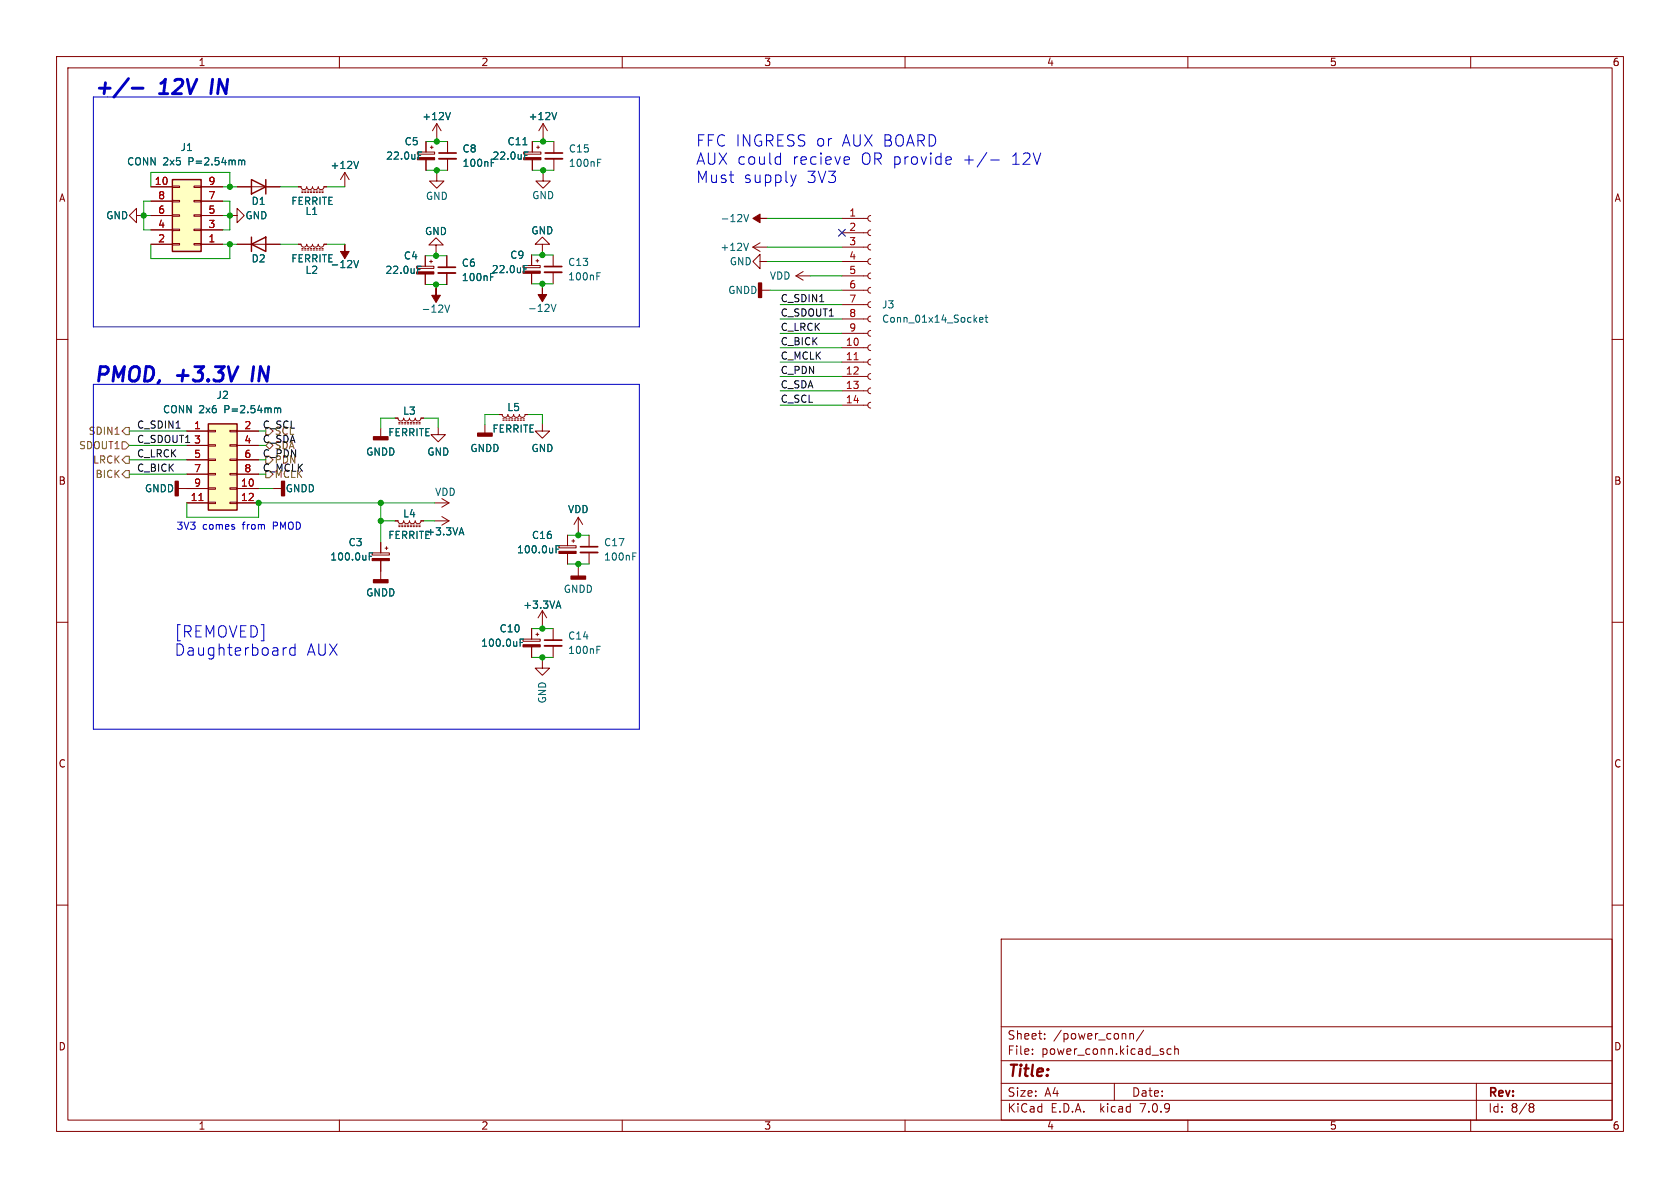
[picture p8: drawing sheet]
<svg xmlns="http://www.w3.org/2000/svg" width="297mm" height="210mm" viewBox="0 0 297 210" stroke-linecap="round" stroke-linejoin="round" font-family="sans-serif">
<g fill="none" stroke="#840000" stroke-width=".18">
<path d="M10 10h277v190h-277zM12 12h273v186h-273zM60 10v2M110 10v2M160 10v2M210 10v2M260 10v2M24.1 38.1v1.3l-1.2-1.3 1.2-1.3v1.3h1.3M26.7 33h3.8M26.7 38.1h3.8M26.7 35.6h3.8M30.5 32.9h1.2v.2h-1.2z"/>
<path d="M30.5 35.4h1.2v.3h-1.2zM30.5 38h1.2v.2h-1.2zM34.3 32.9h1.3v.2h-1.3zM34.3 35.4h1.3v.3h-1.3zM34.3 38h1.3v.2h-1.3zM35.6 33h3.8M35.6 38.1h3.8M35.6 35.6h3.8M40.6 38.1h1.3v1.3l1.3-1.3-1.3-1.3v1.3M41.9 33h7.6M52.7 33h.5l.1 .4 .4 .1 .4-.1 .1-.4 .2 .4 .3 .1 .4-.1 .1-.4 .2 .4 .3 .1 .4-.1 .2-.4 .1 .4 .4 .1 .3-.1 .2-.4h.5M53.3 33.8h.3"/>
<path d="M53.3 34h.3M53.8 33.8h.3M53.8 34h.3M54.4 33.8h.2M54.4 34h.2M54.9 33.8h.2M54.9 34h.2M55.4 33.8h.2M55.4 34h.2M55.9 33.8h.2M55.9 34h.2M56.4 33.8h.2"/>
<path d="M56.4 34h.2M56.9 33.8h.2M56.9 34h.2M61 30.5l-.8 1.3M61 30.5v2.5M61 30.5l.7 1.3M73.8 26.9h3v.4h-3zM75.3 25v1.9M75.3 28.2v1.9M76.1 26h.5M76.3 25.8v.5M77.2 30.7v1.3h1.3l-1.3 1.3-1.3-1.3h1.3"/>
<path d="M77.2 21.8l-.7 1.3M77.2 21.8v2.6M77.2 21.8l.8 1.3M79.1 25v2.1M79.1 28.1v2M92.6 26.9h3v.4h-3zM94.1 25v1.9M94.1 28.2v1.9M94.9 26h.5M95.1 25.8v.5M96 30.7v1.3h1.3l-1.3 1.3-1.3-1.3h1.3M96 21.8l-.8 1.3"/>
<path d="M96 21.8v2.6M96 21.8l.8 1.3M97.9 25v2.1M97.9 28.1v2M148.8 38.6h4.6M153.9 38.1l-.3 .1-.2 .4 .2 .4 .3 .1M10 60h2M26.7 43.2h3.8M26.7 40.6h3.8M30.5 40.5h1.2v.3h-1.2zM30.5 43.1h1.2v.2h-1.2zM34.3 40.5h1.3v.3h-1.3z"/>
<path d="M34.3 43.1h1.3v.2h-1.3zM35.6 43.2h3.8M35.6 40.6h3.8M41.9 43.2h7.6M52.7 43.2h.5l.1 .3 .4 .2 .4-.2 .1-.3 .2 .3 .3 .2 .4-.2 .1-.3 .2 .3 .3 .2 .4-.2 .2-.3 .1 .3 .4 .2 .3-.2 .2-.3h.5M53.3 43.9h.3M53.3 44.2h.3M53.8 43.9h.3M53.8 44.2h.3M54.4 43.9h.2M54.4 44.2h.2M54.9 43.9h.2"/>
<path d="M54.9 44.2h.2M55.4 43.9h.2M55.4 44.2h.2M55.9 43.9h.2M55.9 44.2h.2M56.4 43.9h.2M56.4 44.2h.2M56.9 43.9h.2M56.9 44.2h.2M73.7 47.1h3v.3h-3zM75.2 45.2v1.9M75.2 48.4v1.9"/>
<path d="M75.9 46.2h.6M76.2 46v.5M77.1 43.3h1.3l-1.3-1.3-1.3 1.3h1.3v1.3M79 45.2v2M79 48.3v2M92.5 46.9h3v.4h-3zM94 45.1v1.8M94 48.3v1.9M94.7 46.1h.5M95 45.8v.6M95.9 43.2h1.3l-1.3-1.3-1.3 1.3h1.3v1.3M97.8 45.1v2"/>
<path d="M97.8 48.1v2.1M133.1 43.7h2.5M133.1 43.7l1.3 .8M134.4 46.2v1.3l-1.3-1.3 1.3-1.2v1.2h1.2M134.4 42.9l-1.3 .8M134.6 51.3h1.5M140.7 48.8h2.6M140.7 48.8l1.3 .7M142 48l-1.3 .8M148.8 46.2h4.6M148.8 58.9h4.6M148.8 56.4h4.6"/>
<path d="M148.8 53.8h4.6M148.8 51.3h4.6M148.8 48.8h4.6M148.8 43.7h4.6M148.8 41.1h4.6M153.9 58.4l-.3 .2-.2 .3 .2 .4 .3 .1M153.9 55.9l-.3 .1-.2 .4 .2 .3 .3 .2M153.9 53.3l-.3 .2-.2 .3 .2 .4 .3 .2M153.9 50.8l-.3 .1-.2 .4 .2 .4 .3 .1M153.9 48.3l-.3 .1-.2 .4 .2 .3 .3 .2M153.9 45.7l-.3 .2-.2 .3 .2 .4 .3 .1M153.9 43.2l-.3 .1-.2 .4 .2 .3 .3 .2"/>
<path d="M153.9 40.6l-.3 .2-.2 .3 .2 .4 .3 .2M285 60h2M33 76.2h3.8M33 78.7h3.8M36.8 78.6h1.3v.3h-1.3zM36.8 76.1h1.3v.2h-1.3zM40.6 78.6h1.3v.3h-1.3zM40.6 76.1h1.3v.2h-1.3zM41.9 76.2h3.8M41.9 78.7h3.8M67.3 75.7v1.5M69.8 73.9h.6l.1 .4 .4 .1 .3-.1 .2-.4 .1 .4 .4 .1 .3-.1 .2-.4 .1 .4 .4 .1 .4-.1 .1-.4 .1 .4 .4 .1 .4-.1 .1-.4h.5"/>
<path d="M70.5 74.7h.2M70.5 74.9h.2M71 74.7h.2M71 74.9h.2M71.5 74.7h.3M71.5 74.9h.3M72 74.7h.3M72 74.9h.3M72.5 74.7h.3M72.5 74.9h.3M73 74.7h.3M73 74.9h.3"/>
<path d="M73.5 74.7h.3M73.5 74.9h.3M74 74.7h.3M74 74.9h.3M77.5 75.6v1.2h1.2l-1.2 1.3-1.3-1.3h1.3M85.7 75.1v1.5M88.3 73.3h.5l.1 .3 .4 .2 .3-.2 .2-.3 .1 .3 .4 .2 .4-.2 .1-.3 .1 .3 .4 .2 .4-.2 .1-.3 .2 .3 .3 .2 .4-.2 .1-.3h.5M88.9 74h.3M88.9 74.3h.3M89.4 74h.3M89.4 74.3h.3M89.9 74h.3"/>
<path d="M89.9 74.3h.3M90.4 74h.3M90.4 74.3h.3M90.9 74h.3M90.9 74.3h.3M91.4 74h.3M91.4 74.3h.3M91.9 74h.3M91.9 74.3h.3M92.5 74h.2M92.5 74.3h.2M95.9 74.9v1.3h1.3l-1.3 1.3-1.3-1.3h1.3"/>
<path d="M148.8 71.6h4.6M148.8 69.1h4.6M148.8 66.5h4.6M148.8 64h4.6M148.8 61.5h4.6M153.9 71.1l-.3 .2-.2 .3 .2 .4 .3 .1M153.9 68.6l-.3 .1-.2 .4 .2 .3 .3 .2M153.9 66l-.3 .2-.2 .3 .2 .4 .3 .2M153.9 63.5l-.3 .1-.2 .4 .2 .4 .3 .1M153.9 61l-.3 .1-.2 .4 .2 .3 .3 .2M31.5 86.4h5.3M33 88.9h3.8"/>
<path d="M33 81.3h3.8M33 83.8h3.8M36.8 88.8h1.3v.2h-1.3zM36.8 86.2h1.3v.3h-1.3zM36.8 83.7h1.3v.2h-1.3zM36.8 81.2h1.3v.2h-1.3zM40.6 88.8h1.3v.2h-1.3zM40.6 86.2h1.3v.3h-1.3zM40.6 83.7h1.3v.2h-1.3zM40.6 81.2h1.3v.2h-1.3zM41.9 86.4h3.8M41.9 88.9h3.8"/>
<path d="M41.9 81.3h3.8M41.9 83.8h3.8M48.3 86.4h1.5M65.8 97.7h3v.4h-3zM67.3 95.9v1.8M67.3 99.1v3.4M68.1 96.9h.5M68.3 96.6v.6M69.8 92.1h.6l.1 .3 .4 .2 .3-.2 .2-.3 .1 .3 .4 .2 .3-.2 .2-.3 .1 .3 .4 .2 .4-.2 .1-.3 .1 .3 .4 .2 .4-.2 .1-.3h.5M70.5 92.8h.2M70.5 93.1h.2M71 92.8h.2"/>
<path d="M71 93.1h.2M71.5 92.8h.3M71.5 93.1h.3M72 92.8h.3M72 93.1h.3M72.5 92.8h.3M72.5 93.1h.3M73 92.8h.3M73 93.1h.3M73.5 92.8h.3M73.5 93.1h.3M74 92.8h.3"/>
<path d="M74 93.1h.3M76.8 92.1h2.6M76.8 88.9h2.6M78.1 91.3l1.3 .8M78.1 88.1l1.3 .8M79.4 92.1l-1.3 .7M79.4 88.9l-1.3 .8M98.8 96.5h3.1v.4h-3.1zM100.3 94.6v1.9M100.3 97.8v1.9M101.1 95.6h.5M101.3 95.4v.5"/>
<path d="M102.2 91.4v2.6M102.2 91.4l-.7 1.3M102.2 91.4l.8 1.3M104.1 94.6v2M104.1 97.7v2M10 110h2M92.5 113h3v.4h-3zM94 111.1v1.9M94 114.4v1.8M94.7 112.1h.5M95 111.9v.5M95.9 116.8v1.3h1.3l-1.3 1.3-1.3-1.3h1.3"/>
<path d="M95.9 108l-.8 1.2M95.9 108v2.5M95.9 108l.7 1.2M97.8 111.1v2.1M97.8 114.2v2M102.2 100.3v1.6M285 110h2M10 160h2M285 160h2M177 166h108v32h-108zM60 198v2M110 198v2"/>
<path d="M160 198v2M177 194.5h108M177 191.5h108M177 187.5h108M177 181.5h108M182.5 186.3v.1M182.5 185.5v.1M184.7 183.6v.1M184.7 182.8v.1M197 191.5v3M199.7 182.7v1M199.7 182.8l.3-.1 .3 .1 .1 .9"/>
<path d="M202.2 182.1l-1.3 2M207 185.5l-.4-.1-.3 .3v.4l.2 .2h.5M207.7 185.5l.2-.1 .3 .1 .1 .9M207.7 184.9v1.5M210 198v2M260 198v2M261 191.5v6.5M270.6 195.1h.3l.3 .3-.3 .3M270.6 195.7h.3M270.9 195.7l.2 .2 .1 .4-.3 .3h-.3"/>
</g>
<g fill="#840000" stroke="#840000" stroke-width=".18">
<path d="M92.5 114h3v.4h-3z"/>
<path d="M98.8 97.5h3.1v.3h-3.1z"/>
<path d="M65.8 98.7h3v.4h-3z"/>
<path d="M61 43.2v1.3h.7l-.7 1.2-.8-1.2h.8z"/>
<path d="M77.1 50.9v1.3h.8l-.8 1.3-.8-1.3h.8z"/>
<path d="M92.5 47.9h3v.4h-3z"/>
<path d="M73.7 48.1h3v.3h-3z"/>
<path d="M95.9 50.8v1.3h.7l-.7 1.2-.8-1.2h.8z"/>
<path d="M92.6 27.9h3v.3h-3z"/>
<path d="M73.8 27.9h3v.3h-3z"/>
<path d="M133.1 38.6l1.3-.8v.8h1.2h-1.2v.8z"/>
</g>
<g fill="none" stroke="#006464" stroke-width=".18">
<path d="M79.6 19.9l-.4 1.3M98.4 19.9l-.4 1.3M42.4 28.3l.3 .2M42.7 28.5l.2-.2 .3 .1 .1 .8M42.7 28.5v.7M63.4 28.5l-.4 1.3M74 27.5h.4M74 26.9h.6M92.4 25.6h.8M92.7 27.5h.5M92.7 26.9h.7M105.6 28.7h.5"/>
<path d="M105.6 28.1h.7M131.5 37.9l.4 1.3 .5-1.3M62.5 46l.5 1.3 .4-1.3M73.8 47.7h.4M73.8 47.1h.6M78.6 53.9l.5 1.3 .4-1.3M92.6 47.5h.4M92.6 46.9h.6M97.4 53.8l.5 1.3 .4-1.3M105.5 48.8h.4M105.5 48.2h.6M132.3 43l-.4 1.3"/>
<path d="M173.2 56.5l.6-.1-.1-.2-.3-.1-.2 .2v.6h.5M174.1 56.1h.5M174.3 55.7v1.1l.3 .2M48.7 72.1l.4 .2M49.1 72.3l.2-.2 .3 .1v.8M49.1 72.3v.7M65.3 98.3h.4M65.3 97.7h.6M81.3 94.2h.6M81.6 93.3l.4 1.3M98.3 97.1h.4M98.3 96.5h.6"/>
<path d="M111.9 98.3h.4M111.9 97.7h.6M92 113.6h.4M92 113h.6M98.4 107.2h.6M98.7 106.2l.5 1.3M105.5 114.9h.4M105.5 114.3h.6"/>
</g>
<g fill="#840000" stroke="#840000" stroke-width=".25">
<path d="M66 77.2h2.6v.5h-2.6z"/>
<path d="M101 101.9h2.5v.5h-2.5z"/>
<path d="M49.8 85.1h.5v2.5h-.5z"/>
<path d="M84.5 76.6h2.5v.5h-2.5z"/>
<path d="M66 102.5h2.6v.5h-2.6z"/>
<path d="M31 85.1h.5v2.5h-.5z"/>
<path d="M134.1 50h.5v2.6h-.5z"/>
</g>
<path d="M77.6 28.1h3M96.4 28.1h3M77.5 48.3h3M96.3 48.1h3M102.6 97.7h3.1M96.3 114.2h3" fill="none" stroke="#840000" stroke-width=".33"/>
<path d="M77.6 27.1h3M96.4 27.1h3M77.5 47.2h3M96.3 47.1h3M102.6 96.6h3.1M96.3 113.2h3" fill="none" stroke="#840000" stroke-width=".3"/>
<g fill="#ffffc2" stroke="#ffffc2" stroke-width=".18">
<path d="M36.8 74.9h5.1v15.3h-5.1z"/>
<path d="M30.5 31.8h5.1v12.7h-5.1z"/>
</g>
<path d="M30.5 31.8h5.1v12.7h-5.1zM44.4 31.8l2.6 1.2-2.6 1.3zM47 31.8v2.5M44.4 43.2l2.6-1.3v2.6zM44.4 41.9v2.6M36.8 74.9h5.1v15.3h-5.1z" fill="none" stroke="#840000" stroke-width=".25"/>
<path d="M151 63.6h.7M35.2 88.5h.7" fill="none" stroke="#a90000" stroke-width=".18"/>
<path d="M20.3 76.8h.8M21.6 78.1h.6l.7 .6-.7 .7h-.6zM22.2 75.6h.7v1.2h-.7l-.6-.6zM47 78.7l.6-.6 .7 .6-.7 .7zM47 75.6h.6l.7 .6-.7 .6h-.6zM22.2 80.6h.7v1.3h-.7l-.6-.6zM22.2 83.2h.7v1.3h-.7l-.6-.7zM47 80.6h.6l.7 .7-.7 .6h-.6zM47 83.2h.6l.7 .6-.7 .7h-.6z" fill="none" stroke="#725600" stroke-width=".18"/>
<path d="M22.7 13.9l-2.6 3.3M23.4 15.6h1.9M37.6 14l-.3 2.6M44.8 64.8l-.3 2.6" fill="none" stroke="#0000c2" stroke-width=".51"/>
<g fill="none" stroke="#0000c2" stroke-width=".18">
<path d="M16.5 17.1v40.7h96.5v-40.7h-94M137.4 27.7l.6 .1M138 27v2M138 28.9l-.6 .1M140.8 30.9l-.5 1.4M149.5 27.7l.6 .1 .1 .4-1 .2M150.1 28.9l-.6 .1M167.5 27.7l.6 .1 .1 .4-1 .2M168.1 28.9l-.6 .1M174.5 26.9l-1.7 2.6M175.1 28.3h1.6M16.5 67.9h96.5v61h-96.5z"/>
<path d="M50.6 114.5a.51 .51 0 0 0-.5 .4M52.2 114.6l-.6-.1-.4 .4v.5l.2 .3 .2 .1 .6-.1M52.2 113.8v2"/>
</g>
<g fill="none" stroke="#009600" stroke-width=".18">
<path d="M25.4 38.1h1.3M26.7 35.6h-1.3v5h1.3M26.7 33v-2.5h13.9v2.5M39.4 35.6h1.2v5h-1.2M39.4 38.1h1.2M39.4 33h2.5M49.5 33h3.2M57.8 33h3.2M75.3 25h3.8M75.3 30.1h3.8M77.2 24.4v.6M77.2 30.1v.6"/>
<path d="M94.1 25h3.8M94.1 30.1h3.8M96 24.4v.6M96 30.1v.6M135.6 38.6h13.2M26.7 43.2v2.5h13.9v-2.5M39.4 43.2h2.5M49.5 43.2h3.2M57.8 43.2h3.2M75.2 45.2h3.8M75.2 50.3h3.8M77.1 44.6v.6"/>
<path d="M77.1 50.3v.6M94 45.1h3.8M94 50.2h3.8M95.9 44.5v.6M95.9 50.2v.6M135.6 43.7h13.2M135.6 46.2h13.2M136.1 51.3h12.7M137.9 53.8h10.9M137.9 56.4h10.9M137.9 58.9h10.9M143.3 48.8h5.5"/>
<path d="M22.9 76.2h10.1M22.9 78.7h10.1M45.7 76.2h1.3M45.7 78.7h1.3M69.8 73.9h-2.5v1.8M74.9 73.9h2.6v1.7M88.3 73.3h-2.6v1.8M93.3 73.3h2.6v1.6M137.9 61.5h10.9M137.9 66.5h10.9M137.9 71.6h10.9M137.9 69.1h10.9"/>
<path d="M137.9 64h10.9M22.9 83.8h10.1M22.9 81.3h10.1M33 88.9v2.5h12.7v-2.5h31.1M45.7 83.8h1.3M45.7 81.3h1.3M45.7 86.4h2.6M67.3 88.9v7M67.3 92.1h2.5M74.9 92.1h1.9M100.3 99.7h3.8M100.3 94.6h3.8"/>
<path d="M102.2 94v.6M102.2 99.7v.6M94 111.1h3.8M94 116.2h3.8M95.9 110.5v.6M95.9 116.2v.6"/>
</g>
<path d="M148.2 40.5l1.3 1.3M149.5 40.5l-1.3 1.3" fill="none" stroke="#000084" stroke-width=".18"/>
<g fill="#009600" stroke="#009600" stroke-width=".18">
<circle cx="40.6" cy="33" r=".46"/>
<circle cx="25.4" cy="38.1" r=".46"/>
<circle cx="45.7" cy="88.9" r=".46"/>
<circle cx="40.6" cy="38.1" r=".46"/>
<circle cx="40.6" cy="43.2" r=".46"/>
<circle cx="77.1" cy="50.3" r=".46"/>
<circle cx="95.9" cy="45.1" r=".46"/>
<circle cx="77.1" cy="45.2" r=".46"/>
<circle cx="95.9" cy="50.2" r=".46"/>
<circle cx="77.2" cy="25" r=".46"/>
<circle cx="77.2" cy="30.1" r=".46"/>
<circle cx="102.2" cy="99.7" r=".46"/>
<circle cx="102.2" cy="94.6" r=".46"/>
<circle cx="95.9" cy="111.1" r=".46"/>
<circle cx="95.9" cy="116.2" r=".46"/>
<circle cx="67.3" cy="88.9" r=".46"/>
<circle cx="67.3" cy="92.1" r=".46"/>
<circle cx="96" cy="30.1" r=".46"/>
<circle cx="96" cy="25" r=".46"/>
</g>
<g font-size="3.5" fill="#0000c2">
<text x="16.5" y="16.9">+/-</text>
<text x="28.4" y="16.9">12V</text>
<text x="38.4" y="16.9">IN</text>
<text x="16.5" y="67.7">PMOD,</text>
<text x="31.3" y="67.7">+3.3V</text>
<text x="45.6" y="67.7">IN</text>
</g>
<g font-size="2.8" fill="#0000c2">
<text x="122.9" y="26.1">FFC INGRESS or</text>
<text x="122.9" y="29.3">AUX could</text>
<text x="140" y="29.3">recieve</text>
<text x="148.8" y="26.1">AUX BOARD</text>
<text x="152.2" y="29.3">OR provide</text>
<text x="170.3" y="29.3">+/-</text>
<text x="178.9" y="29.3">12V</text>
<text x="122.9" y="32.5">Must</text>
<text x="131.4" y="32.5">supply</text>
<text x="142.6" y="32.5">3V3</text>
<text x="30.7" y="112.9">[REMOVED]</text>
<text x="30.7" y="116.1">Daughterboard</text>
<text x="54.1" y="116.1">AUX</text>
</g>
<text font-size="2.8" fill="#840000" x="178" y="190.9">Title:</text>
<g font-size="2.1" fill="#840000">
<text x="178" y="184">Sheet:</text>
<text x="186.2" y="184">/power_conn/</text>
<text x="178" y="186.7">File:</text>
<text x="184.1" y="186.7">power_conn.kicad_sch</text>
<text x="178" y="196.9">KiCad</text>
<text x="178" y="194.1">Size:</text>
<text x="184.7" y="194.1">A4</text>
<text x="185.7" y="196.9">E.D.A.</text>
<text x="194.6" y="196.9">kicad</text>
<text x="200" y="194.1">Date:</text>
<text x="201.8" y="196.9">7.0.9</text>
<text x="263" y="194.3">Rev:</text>
<text x="263" y="196.9">Id:</text>
<text x="267.1" y="196.9">8/8</text>
</g>
<g font-size="1.8" fill="#840000">
<text x="35" y="11.9">1</text>
<text x="85" y="11.9">2</text>
<text x="135" y="11.9">3</text>
<text x="185" y="11.9">4</text>
<text x="235" y="11.9">5</text>
<text x="285" y="11.9">6</text>
<text x="10.3" y="35.9">A</text>
<text x="285.3" y="35.9">A</text>
<text x="10.3" y="85.9">B</text>
<text x="285.3" y="85.9">B</text>
<text x="10.3" y="135.9">C</text>
<text x="285.3" y="135.9">C</text>
<text x="10.3" y="185.9">D</text>
<text x="285.3" y="185.9">D</text>
<text x="35" y="199.9">1</text>
<text x="85" y="199.9">2</text>
<text x="135" y="199.9">3</text>
<text x="185" y="199.9">4</text>
<text x="235" y="199.9">5</text>
<text x="285" y="199.9">6</text>
</g>
<g font-size="1.8" fill="#006464">
<text x="74.6" y="21.4">+12V</text>
<text x="93.4" y="21.4">+12V</text>
<text x="22.4" y="29.4">CONN 2x5</text>
<text x="31.8" y="26.9">J1</text>
<text x="33.4" y="29.4">P=2.54mm</text>
<text x="68.2" y="28.4">22.0uF</text>
<text x="71.4" y="25.9">C5</text>
<text x="81.7" y="27.2">C8</text>
<text x="81.7" y="29.7">100nF</text>
<text x="87" y="28.4">22.0uF</text>
<text x="89.6" y="25.9">C11</text>
<text x="100.5" y="29.7">100nF</text>
<text x="100.5" y="27.2">C15</text>
<text x="58.3" y="30.1">+12V</text>
<text x="75.2" y="35.5">GND</text>
<text x="94" y="35.4">GND</text>
<text x="18.7" y="39">GND</text>
<text x="43.3" y="39">GND</text>
<text x="44.4" y="36.4">D1</text>
<text x="51.4" y="36.4">FERRITE</text>
<text x="53.9" y="38.2">L1</text>
<text x="75" y="41.8">GND</text>
<text x="93.8" y="41.6">GND</text>
<text x="127.3" y="39.5">-12V</text>
<text x="44.4" y="46.6">D2</text>
<text x="51.4" y="46.6">FERRITE</text>
<text x="58.3" y="47.6">-12V</text>
<text x="71.3" y="46.1">C4</text>
<text x="81.5" y="47.4">C6</text>
<text x="90.1" y="45.9">C9</text>
<text x="100.3" y="47.2">C13</text>
<text x="127.3" y="44.6">+12V</text>
<text x="128.9" y="47.1">GND</text>
<text x="53.9" y="48.6">L2</text>
<text x="68" y="48.6">22.0uF</text>
<text x="81.5" y="49.9">100nF</text>
<text x="86.8" y="48.5">22.0uF</text>
<text x="100.3" y="49.8">100nF</text>
<text x="128.6" y="52.2">GNDD</text>
<text x="136" y="49.6">VDD</text>
<text x="74.4" y="55.5">-12V</text>
<text x="93.2" y="55.3">-12V</text>
<text x="155.8" y="54.7">J3</text>
<text x="155.8" y="57.3">Conn_01x14_Socket</text>
<text x="38.2" y="70.7">J2</text>
<text x="28.7" y="73.3">CONN 2x6</text>
<text x="39.8" y="73.3">P=2.54mm</text>
<text x="68.5" y="77.3">FERRITE</text>
<text x="71.2" y="73.5">L3</text>
<text x="87" y="76.7">FERRITE</text>
<text x="89.6" y="72.9">L5</text>
<text x="64.6" y="80.7">GNDD</text>
<text x="75.4" y="80.7">GND</text>
<text x="83.1" y="80.1">GNDD</text>
<text x="93.9" y="80.1">GND</text>
<text x="25.5" y="87.2">GNDD</text>
<text x="50.4" y="87.2">GNDD</text>
<text x="76.8" y="87.9">VDD</text>
<text x="68.5" y="95.5">FERRITE</text>
<text x="71.2" y="91.7">L4</text>
<text x="75.3" y="94.8">+3.3VA</text>
<text x="93.9" y="95.5">C16</text>
<text x="100.3" y="90.9">VDD</text>
<text x="58.3" y="99.3">100.0uF</text>
<text x="61.5" y="96.7">C3</text>
<text x="91.3" y="98">100.0uF</text>
<text x="106.7" y="99.3">100nF</text>
<text x="106.7" y="96.8">C17</text>
<text x="64.6" y="105.6">GNDD</text>
<text x="92.4" y="107.8">+3.3VA</text>
<text x="99.6" y="105">GNDD</text>
<text x="88.2" y="112">C10</text>
<text x="100.3" y="113.3">C14</text>
<text x="85" y="114.5">100.0uF</text>
<text x="100.3" y="115.8">100nF</text>
<text x="96.7" y="124.5" transform="rotate(-90 96.7 124.5)">GND</text>
</g>
<g font-size="1.8" fill="#a90000">
<text x="27.3" y="32.8">10</text>
<text x="27.9" y="35.3">8</text>
<text x="36.8" y="35.3">7</text>
<text x="36.8" y="32.8">9</text>
<text x="27.9" y="40.4">4</text>
<text x="27.9" y="37.8">6</text>
<text x="36.8" y="40.4">3</text>
<text x="36.8" y="37.8">5</text>
<text x="150" y="38.4">1</text>
<text x="150" y="40.9">2</text>
<text x="27.9" y="42.9">2</text>
<text x="36.8" y="42.9">1</text>
<text x="150" y="43.4">3</text>
<text x="150" y="46">4</text>
<text x="150" y="48.5">5</text>
<text x="150" y="51.1">6</text>
<text x="150" y="53.6">7</text>
<text x="150" y="56.1">8</text>
<text x="150" y="58.7">9</text>
<text x="149.4" y="61.2">10</text>
<text x="149.4" y="63.8">11</text>
<text x="149.4" y="66.3">12</text>
<text x="149.4" y="68.8">13</text>
<text x="149.4" y="71.4">14</text>
<text x="34.2" y="75.9">1</text>
<text x="43.1" y="75.9">2</text>
<text x="34.2" y="78.5">3</text>
<text x="34.2" y="81">5</text>
<text x="34.2" y="83.6">7</text>
<text x="43.1" y="78.5">4</text>
<text x="43.1" y="81">6</text>
<text x="43.1" y="83.6">8</text>
<text x="33.6" y="88.6">11</text>
<text x="34.2" y="86.1">9</text>
<text x="42.5" y="86.1">10</text>
<text x="42.5" y="88.6">12</text>
</g>
<g font-size="1.8" fill="#0f0f0f">
<text x="137.9" y="53.5">C_SDIN1</text>
<text x="137.9" y="58.6">C_LRCK</text>
<text x="137.9" y="56">C_SDOUT1</text>
<text x="137.9" y="61.1">C_BICK</text>
<text x="137.9" y="63.7">C_MCLK</text>
<text x="137.9" y="68.7">C_SDA</text>
<text x="137.9" y="71.3">C_SCL</text>
<text x="137.9" y="66.2">C_PDN</text>
<text x="24.1" y="75.9">C_SDIN1</text>
<text x="46.4" y="75.9">C_SCL</text>
<text x="48.5" y="77.1">SCL</text>
<text x="24.1" y="80.9">C_LRCK</text>
<text x="24.1" y="78.4">C_SDOUT1</text>
<text x="24.1" y="83.5">C_BICK</text>
<text x="46.4" y="83.5">C_MCLK</text>
<text x="46.4" y="80.9">C_PDN</text>
<text x="46.4" y="78.4">C_SDA</text>
<text x="48.5" y="79.6">SDA</text>
<text x="48.5" y="82.1">PDN</text>
<text x="48.5" y="84.7">MCLK</text>
</g>
<g font-size="1.8" fill="#725600">
<text x="15.6" y="77.1">SDIN1</text>
<text x="13.9" y="79.6">SDOUT1</text>
<text x="16.4" y="82.1">LRCK</text>
<text x="16.8" y="84.7">BICK</text>
</g>
<g font-size="1.8" fill="#0000c2">
<text x="31.1" y="93.7">3V3</text>
<text x="35.8" y="93.7">comes</text>
<text x="43" y="93.7">from</text>
<text x="48.5" y="93.7">PMOD</text>
</g>
</svg>
